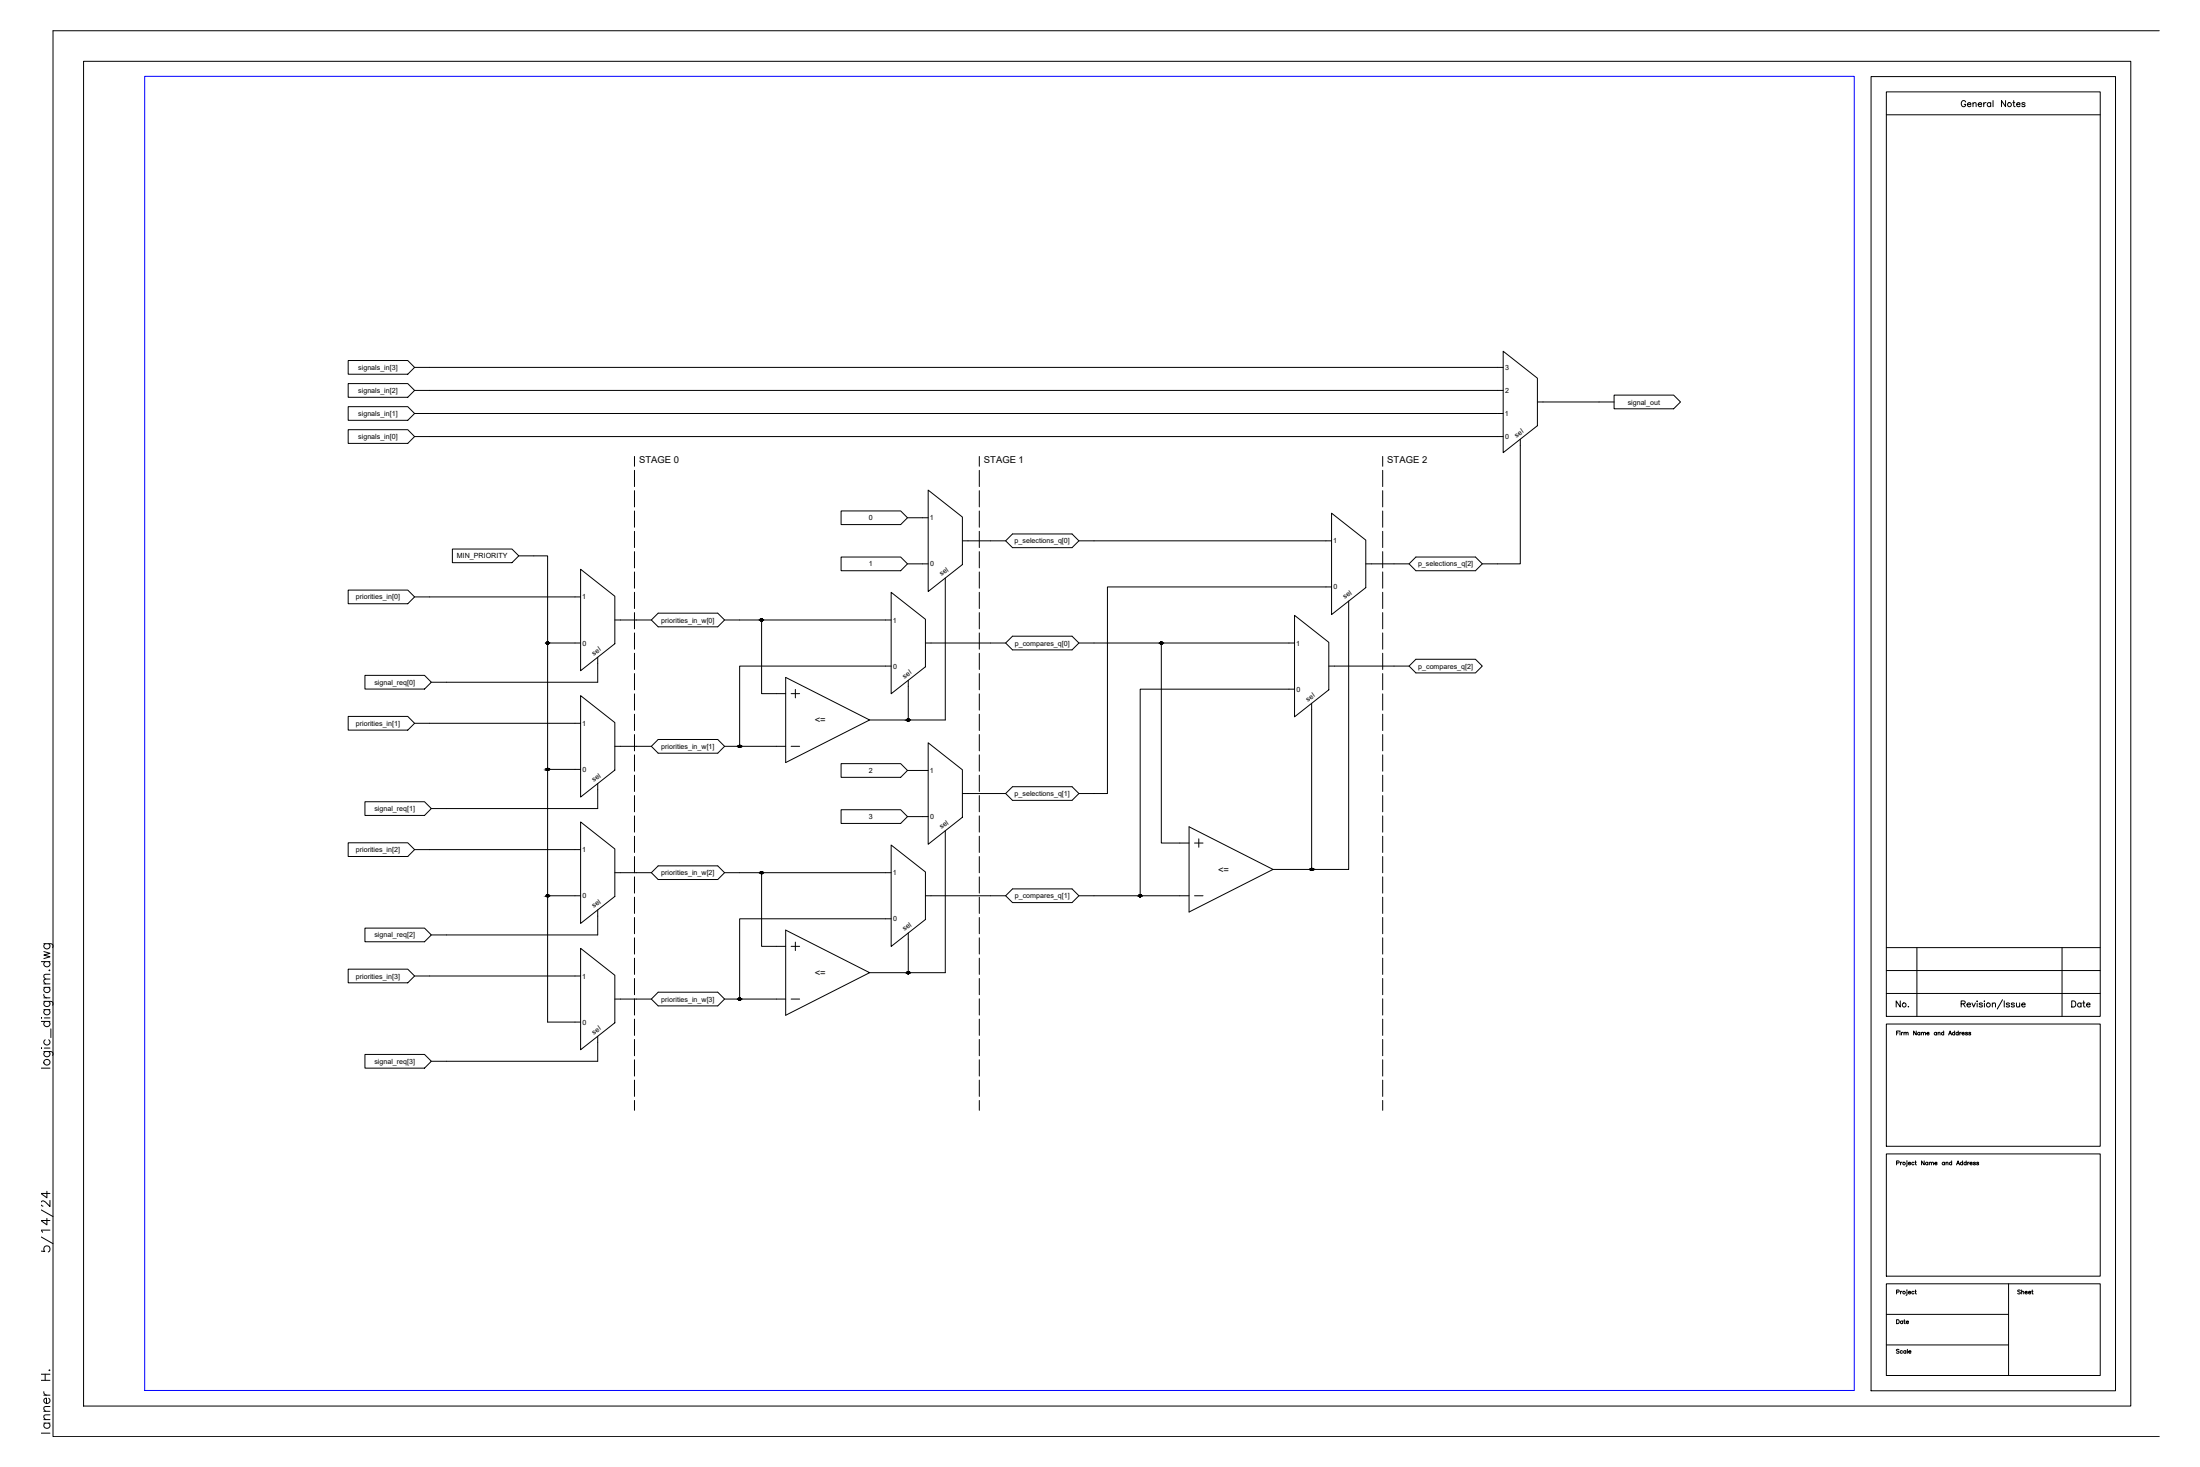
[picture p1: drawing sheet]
<svg xmlns="http://www.w3.org/2000/svg" width="914mm" height="610mm" viewBox="0 0 914 610" stroke-linecap="round" stroke-linejoin="round" font-family="sans-serif">
<!-- layer: 0 -->
<g fill="none" stroke="#000" stroke-width=".42">
<path d="M144.7 159.4h24.8l2.8 2.8-2.8 2.9h-24.8zM144.7 149.8h24.8l2.8 2.9-2.8 2.8h-24.8zM172.3 152.7h452.5M624.8 146l14.2 11.2v19.7l-14.2 11.2zM144.7 178.6h24.8l2.8 2.8-2.8 2.8h-24.8zM144.7 169h24.8l2.8 2.8-2.8 2.9h-24.8zM172.3 171.8h452.5M172.3 162.2h452.5M639 167h31.9M670.9 164.2h24.7l2.9 2.8-2.9 2.9h-24.7zM172.3 181.4h452.5M631.9 182.5v51.8h-15.8l-2.8-2.8h-24.8l-2.8 2.8h-18"/>
<path d="M349.6 212.3h24.8l2.8 2.9-2.8 2.8h-24.8zM377.2 215.2h8.6M385.8 203.7l14.2 11.2v19.7l-14.2 11.2zM553.4 213.2l14.3 11.2v19.8l-14.3 11.2zM188 228.1h24.8l2.8 2.9-2.8 2.8h-24.8zM215.6 231h12v193.7h13.7M241.3 236.6l14.2 11.2v19.7l-14.2 11.2zM349.6 231.5h24.8l2.8 2.8-2.8 2.9h-24.8zM377.2 234.3h8.6M400 224.7h18l2.8-2.8h24.8l2.8 2.8h105M418 224.7l2.8 2.9h24.8l2.8-2.9M585.7 234.3l2.8 2.9h24.8l2.8-2.9"/>
<path d="M144.7 245.2h24.8l2.8 2.8-2.8 2.9h-24.8zM172.3 248h69M255.5 257.6h15.2l2.9-2.8h24.7l2.9 2.8h15.3v30.6h10.1M270.7 257.6l2.9 2.9h24.7l2.9-2.9M316.5 257.6h53.9M370.4 246.1l14.2 11.2v19.8l-14.2 11.2zM392.9 240.2v59h-15.4M538.1 255.7l14.2 11.2v19.8l-14.2 11.2zM553.4 243.9h-93.1v85.8h-11.9l-2.8-2.8h-24.8l-2.8 2.8h-18M560.6 249.8v111.5h-15.4M227.6 267.2h13.7M248.4 273.1v10.4h-69.1"/>
<path d="M370.4 276.8h-63v33.3M384.6 267.2h33.4l2.8-2.8h24.8l2.8 2.8h34.3v83.1h11.5M418 267.2l2.8 2.9h24.8l2.8-2.9M482.7 267.2h55.4M552.3 276.8h33.4l2.8-2.8h24.8l2.8 2.8-2.8 2.8h-24.8l-2.8-2.8M144.7 297.7h24.8l2.8 2.9-2.8 2.8h-24.8zM151.7 280.6h24.7l2.9 2.9-2.9 2.8h-24.7zM241.3 289.1l14.2 11.2v19.7l-14.2 11.2zM326.6 281.5l34.8 17.7-34.8 17.7zM328.8 288.2h3.6M330.6 286.5v3.5M377.5 282.7v16.5h-16.1"/>
<path d="M538.1 286.4h-64.2v85.8M545.2 292.3v69h-16.1M172.3 300.6h69M227.6 319.7h13.7M255.5 310.1h15.2l2.9-2.8h24.7l2.9 2.8h6.2M270.7 310.1l2.9 2.9h24.7l2.9-2.9M307.4 310.1h19.2M328.8 310.1h3.6M349.6 317.3h24.8l2.8 2.9-2.8 2.8h-24.8zM385.8 308.7l14.2 11.2v19.7l-14.2 11.2zM151.7 333.2h24.7l2.9 2.8-2.9 2.9h-24.7zM248.4 325.6v10.4h-69.1"/>
<path d="M349.6 336.5h24.8l2.8 2.8-2.8 2.9h-24.8zM377.2 320.2h8.6M377.2 339.3h8.6M418 329.7l2.8 2.9h24.8l2.8-2.9M144.7 350.2h24.8l2.8 2.9-2.8 2.8h-24.8zM172.3 353.1h69M241.3 341.6l14.2 11.2v19.7l-14.2 11.2zM370.4 351.1l14.2 11.2v19.8l-14.2 11.2zM392.9 345.2v59h-15.4M494.2 343.6l34.9 17.7-34.9 17.7zM496.5 350.3h3.5M498.3 348.6v3.5"/>
<path d="M227.6 372.2h13.7M248.4 378.1v10.4h-69.1M255.5 362.6h15.2l2.9-2.8h24.7l2.9 2.8h15.3v30.6h10.1M270.7 362.6l2.9 2.9h24.7l2.9-2.9M316.5 362.6h53.9M384.6 372.2h33.4l2.8-2.8h24.8l2.8 2.8h45.8M418 372.2l2.8 2.9h24.8l2.8-2.9M496.5 372.2h3.5M151.7 385.7h24.7l2.9 2.8-2.9 2.8h-24.7zM241.3 394.1l14.2 11.2v19.7l-14.2 11.2zM326.6 386.5l34.8 17.7-34.8 17.7zM328.8 393.2h3.6"/>
<path d="M330.6 391.5v3.5M370.4 381.8h-63v33.4M377.5 387.7v16.5h-16.1M144.7 402.7h24.8l2.8 2.9-2.8 2.8h-24.8zM172.3 405.6h69M255.5 415.2h15.2l2.9-2.9h24.7l2.9 2.9h6.2M270.7 415.2l2.9 2.8h24.7l2.9-2.8M307.4 415.2h19.2M328.8 415.2h3.6M151.7 438.2h24.7l2.9 2.8-2.9 2.9h-24.7zM248.4 430.6v10.4h-69.1"/>
<circle cx="316.5" cy="257.6" r=".46"/>
<circle cx="227.6" cy="267.2" r=".46"/>
<circle cx="482.7" cy="267.2" r=".46"/>
<circle cx="377.5" cy="299.2" r=".46"/>
<circle cx="227.6" cy="319.7" r=".46"/>
<circle cx="307.4" cy="310.1" r=".46"/>
<circle cx="227.6" cy="372.2" r=".46"/>
<circle cx="316.5" cy="362.6" r=".46"/>
<circle cx="473.9" cy="372.2" r=".46"/>
<circle cx="545.2" cy="361.3" r=".46"/>
<circle cx="307.4" cy="415.1" r=".46"/>
<circle cx="377.5" cy="404.2" r=".46"/>
</g>
<g fill="#000" stroke="#000" stroke-width=".42">
<path d="M316.4 258.1h.3zM316.4 257.2h.3zM482.6 267.6h.2zM482.6 266.8h.2zM307.3 310.6h.2zM307.3 309.7h.2zM316.4 363.1h.3zM316.4 362.2h.3zM473.8 372.7h.2zM473.8 371.8h.2zM545.1 361.7h.2zM307.3 415.6h.2z"/>
<path d="M307.3 414.7h.2z"/>
<path d="M316.4 257.2h.3zM316.4 257.2h.3z"/>
<path d="M316.4 257.2h.3zM316.4 257.2h.3z"/>
<path d="M316.4 258.1h.3zM316.4 258.1h.3z"/>
<path d="M316.4 257.2h.4zM316.3 257.2h.5z"/>
<path d="M316.4 258h.3zM316.4 258l.3 .1z"/>
<path d="M316.3 257.2l.5 .1zM316.3 257.2l.5 .1z"/>
<path d="M316.3 258h.5zM316.3 258h.4z"/>
<path d="M316.3 257.3h.5zM316.3 257.3h.5z"/>
<path d="M316.3 258h.5zM316.3 258h.5z"/>
<path d="M316.3 257.3h.6zM316.2 257.3h.7z"/>
<path d="M316.3 258h.5zM316.3 258h.5z"/>
<path d="M316.2 257.3l.7 .1zM316.2 257.3l.7 .1z"/>
<path d="M316.2 258h.7zM316.2 258h.6z"/>
<path d="M316.2 257.4h.7zM316.2 257.4h.7z"/>
<path d="M316.2 257.9h.7zM316.2 257.9l.7 .1z"/>
<path d="M316.2 257.4h.7zM316.2 257.4h.7z"/>
<path d="M316.2 257.9h.7zM316.2 257.9h.7z"/>
<path d="M316.1 257.4l.9 .1zM316.1 257.4l.9 .1z"/>
<path d="M316.1 257.8h.8zM316.1 257.8l.8 .1z"/>
<path d="M316.1 257.5h.9zM316.1 257.5h.9z"/>
<path d="M316.1 257.5h.9zM316.1 257.5h.9z"/>
<path d="M316.1 257.8h.9zM316.1 257.8h.9z"/>
<path d="M316.1 257.8h.9zM316.1 257.8h.8z"/>
<path d="M316.1 257.5l.9 .1zM316.1 257.5l.9 .1z"/>
<path d="M316.1 257.6h.9zM316.1 257.6h.9z"/>
<path d="M316.1 257.6l.9 .1zM316.1 257.6l.9 .1z"/>
<path d="M316.1 257.7h.9zM316.1 257.7h.9z"/>
<path d="M316.1 257.7h.9zM316.1 257.7l.9 .1z"/>
<path d="M227.5 266.8h.3zM227.5 266.8h.3z"/>
<path d="M227.5 266.8h.3zM227.5 266.8h.3z"/>
<path d="M227.5 267.6h.3zM227.5 267.6h.2z"/>
<path d="M227.4 266.8h.4zM227.4 266.8h.4z"/>
<path d="M227.4 267.6h.4zM227.4 267.6h.4z"/>
<path d="M227.4 266.8h.5zM227.4 266.8h.5z"/>
<path d="M227.4 267.6h.4zM227.4 267.6h.4z"/>
<path d="M227.4 266.8l.5 .1zM227.3 266.9h.6z"/>
<path d="M227.4 267.6h.5zM227.4 267.6h.4z"/>
<path d="M227.3 266.9h.6zM227.3 266.9h.6z"/>
<path d="M227.3 267.6h.6zM227.3 267.6h.6z"/>
<path d="M227.3 266.9h.7zM227.3 266.9h.7z"/>
<path d="M227.3 267.5h.6zM227.3 267.5l.6 .1z"/>
<path d="M227.3 266.9l.7 .1zM227.3 266.9l.7 .1z"/>
<path d="M227.3 267.5h.7zM227.3 267.5h.6z"/>
<path d="M227.2 267h.8zM227.2 267h.8z"/>
<path d="M227.2 267.5h.8zM227.2 267.5h.8z"/>
<path d="M227.2 267l.8 .1zM227.2 267l.8 .1z"/>
<path d="M227.2 267.4h.8zM227.2 267.4l.8 .1z"/>
<path d="M227.2 267.1h.8zM227.2 267.1h.8z"/>
<path d="M227.2 267.4h.8zM227.2 267.4h.8z"/>
<path d="M227.2 267.1h.8zM227.2 267.1h.8z"/>
<path d="M227.2 267.1l.9 .1zM227.2 267.1l.9 .1z"/>
<path d="M227.2 267.3h.8zM227.2 267.3h.8z"/>
<path d="M227.2 267.3h.8zM227.2 267.3l.8 .1z"/>
<path d="M227.2 267.2h.9zM227.2 267.2h.9z"/>
<path d="M227.2 267.2l.9 .1zM227.2 267.2l.9 .1z"/>
<path d="M227.2 267.3h.9zM227.2 267.3h.8z"/>
<path d="M482.6 266.8h.2zM482.5 266.8h.3z"/>
<path d="M482.5 266.8h.4zM482.5 266.8h.4z"/>
<path d="M482.5 267.6h.3zM482.5 267.6h.3z"/>
<path d="M482.5 266.8h.4zM482.5 266.8h.4z"/>
<path d="M482.5 267.6h.4zM482.5 267.6h.3z"/>
<path d="M482.5 266.8h.4zM482.5 266.8h.4z"/>
<path d="M482.5 267.6h.4zM482.5 267.6h.4z"/>
<path d="M482.4 266.8l.6 .1zM482.4 266.9h.6z"/>
<path d="M482.4 267.6h.5zM482.4 267.6h.5z"/>
<path d="M482.4 266.9h.6zM482.4 266.9h.6z"/>
<path d="M482.4 267.6h.6zM482.4 267.6h.5z"/>
<path d="M482.3 266.9h.7zM482.3 266.9h.7z"/>
<path d="M482.3 267.5h.7zM482.3 267.5l.7 .1z"/>
<path d="M482.3 266.9l.8 .1zM482.3 266.9l.8 .1z"/>
<path d="M482.3 267.5h.7zM482.3 267.5h.7z"/>
<path d="M482.3 267h.8zM482.3 267h.8z"/>
<path d="M482.3 267.5h.8zM482.3 267.5h.7z"/>
<path d="M482.3 267l.8 .1zM482.3 267l.8 .1z"/>
<path d="M482.3 267.4h.8zM482.3 267.4l.8 .1z"/>
<path d="M482.3 267.1h.8zM482.3 267.1h.8z"/>
<path d="M482.2 267.1h.9zM482.2 267.1h.9z"/>
<path d="M482.2 267.3l.9 .1zM482.2 267.3l.9 .1z"/>
<path d="M482.3 267.4h.8zM482.3 267.4h.8z"/>
<path d="M482.2 267.1l.9 .1zM482.2 267.1l.9 .1z"/>
<path d="M482.2 267.2h.9zM482.2 267.2h.9z"/>
<path d="M482.2 267.2l.9 .1zM482.2 267.2l.9 .1z"/>
<path d="M482.2 267.3h.9zM482.2 267.3h.9z"/>
<path d="M482.2 267.3h.9zM482.2 267.3h.9z"/>
<path d="M377.4 298.7l.3 .1zM377.4 298.8h.3z"/>
<path d="M377.4 298.8h.3zM377.4 298.8h.3z"/>
<path d="M377.4 299.6h.3zM377.4 299.6h.2z"/>
<path d="M377.3 298.8h.4zM377.3 298.8h.4z"/>
<path d="M377.3 299.6h.4zM377.3 299.6h.4z"/>
<path d="M377.3 298.8h.5zM377.3 298.8h.5z"/>
<path d="M377.3 299.6h.4zM377.3 299.6h.4z"/>
<path d="M377.3 298.8h.5zM377.2 298.8h.6z"/>
<path d="M377.3 299.6h.5zM377.3 299.6h.4z"/>
<path d="M377.2 298.8l.6 .1zM377.2 298.8l.6 .1z"/>
<path d="M377.2 299.5h.6zM377.2 299.5l.6 .1z"/>
<path d="M377.2 298.9h.7zM377.2 298.9h.7z"/>
<path d="M377.2 299.5h.6zM377.2 299.5h.6z"/>
<path d="M377.2 298.9l.7 .1zM377.2 298.9l.7 .1z"/>
<path d="M377.2 299.5h.7zM377.2 299.5h.6z"/>
<path d="M377.1 299h.8zM377.1 299h.8z"/>
<path d="M377.1 299.4h.8zM377.1 299.4l.8 .1z"/>
<path d="M377.1 299h.8zM377.1 299h.8z"/>
<path d="M377.1 299.4h.8zM377.1 299.4h.8z"/>
<path d="M377.1 299l.9 .1zM377.1 299l.9 .1z"/>
<path d="M377.1 299.4h.8zM377.1 299.4h.8z"/>
<path d="M377.1 299.1h.9zM377.1 299.1h.9z"/>
<path d="M377.1 299.1h.9zM377.1 299.1h.9z"/>
<path d="M377.1 299.3h.9zM377.1 299.3h.9z"/>
<path d="M377.1 299.3h.9zM377.1 299.3l.8 .1z"/>
<path d="M377.1 299.1l.9 .1zM377.1 299.1l.9 .1z"/>
<path d="M377.1 299.2h.9zM377.1 299.2h.9z"/>
<path d="M377.1 299.2h.9zM377.1 299.2l.9 .1z"/>
<path d="M227.5 319.3h.3zM227.5 319.3h.3z"/>
<path d="M227.5 319.3h.3zM227.5 319.3h.3z"/>
<path d="M227.4 319.3h.4zM227.4 319.3h.4z"/>
<path d="M227.4 319.3l.5 .1zM227.4 319.4h.5z"/>
<path d="M227.4 319.4h.5zM227.3 319.4h.6z"/>
<path d="M227.3 319.4h.6zM227.3 319.4h.6z"/>
<path d="M227.3 319.4h.7zM227.3 319.4h.7z"/>
<path d="M227.3 319.4l.7 .1zM227.3 319.4l.7 .1z"/>
<path d="M227.3 320h.7zM227.3 320h.6z"/>
<path d="M227.2 319.5h.8zM227.2 319.5h.8z"/>
<path d="M227.2 320h.8zM227.2 320h.8z"/>
<path d="M227.2 319.5h.8zM227.2 319.5h.8z"/>
<path d="M227.2 319.9h.8zM227.2 319.9l.8 .1z"/>
<path d="M227.2 319.5l.8 .1zM227.2 319.5l.8 .1z"/>
<path d="M227.2 319.9h.8zM227.2 319.9h.8z"/>
<path d="M227.2 319.6h.8zM227.2 319.6h.8z"/>
<path d="M227.2 319.6l.9 .1zM227.2 319.6l.9 .1z"/>
<path d="M227.2 319.8h.8zM227.2 319.8h.8z"/>
<path d="M227.2 319.8h.8zM227.2 319.8l.8 .1z"/>
<path d="M227.2 319.7h.9zM227.2 319.7h.9z"/>
<path d="M227.2 319.7l.9 .1zM227.2 319.7l.9 .1z"/>
<path d="M227.2 319.8h.9zM227.2 319.8h.8z"/>
<path d="M307.3 309.7h.3zM307.3 309.7h.3z"/>
<path d="M307.3 309.7h.3zM307.2 309.7h.4z"/>
<path d="M307.3 310.6h.3zM307.3 310.6h.2z"/>
<path d="M307.2 309.7h.4zM307.2 309.7h.4z"/>
<path d="M307.2 310.6h.4zM307.2 310.6h.4z"/>
<path d="M307.2 309.7l.5 .1zM307.2 309.7l.5 .1z"/>
<path d="M307.2 310.5h.4zM307.2 310.5l.4 .1z"/>
<path d="M307.2 309.8h.5zM307.1 309.8h.6z"/>
<path d="M307.2 310.5h.5zM307.2 310.5h.4z"/>
<path d="M307.1 309.8h.6zM307.1 309.8h.6z"/>
<path d="M307.1 310.5h.6zM307.1 310.5h.6z"/>
<path d="M307.1 309.8l.7 .1zM307.1 309.9h.7z"/>
<path d="M307.1 310.4h.6zM307.1 310.4l.6 .1z"/>
<path d="M307.1 309.9h.7zM307.1 309.9h.7z"/>
<path d="M307.1 310.4h.7zM307.1 310.4h.6z"/>
<path d="M307 309.9h.8zM307 309.9h.8z"/>
<path d="M307 310.4h.8zM307 310.4h.8z"/>
<path d="M307 309.9l.8 .1zM307 309.9l.8 .1z"/>
<path d="M307 310.3h.8zM307 310.3l.8 .1z"/>
<path d="M307 310h.8zM307 310h.8z"/>
<path d="M307 310h.9zM307 310h.9z"/>
<path d="M307 310.3h.8zM307 310.3h.8z"/>
<path d="M307 310.3h.8zM307 310.3h.8z"/>
<path d="M307 310l.9 .1zM307 310l.9 .1z"/>
<path d="M307 310.1h.9zM307 310.1h.9z"/>
<path d="M307 310.1l.9 .1zM307 310.1l.9 .1z"/>
<path d="M307 310.2h.9zM307 310.2h.9z"/>
<path d="M307 310.2h.9zM307 310.2l.8 .1z"/>
<path d="M227.5 320.1h.3zM227.5 320.1l.2 .1z"/>
<path d="M227.4 320.1h.4zM227.4 320.1h.4z"/>
<path d="M227.4 320.1h.4zM227.4 320.1h.4z"/>
<path d="M227.4 320.1h.5zM227.4 320.1h.4z"/>
<path d="M227.3 320.1h.6zM227.3 320.1h.6z"/>
<path d="M227.3 320h.6zM227.3 320l.6 .1z"/>
<path d="M227.5 371.8h.3zM227.5 371.8h.3z"/>
<path d="M227.5 371.8h.3zM227.5 371.8h.3z"/>
<path d="M227.5 372.7h.3zM227.5 372.7h.2z"/>
<path d="M227.4 371.8h.4zM227.4 371.8h.4z"/>
<path d="M227.4 372.6h.4zM227.4 372.6l.4 .1z"/>
<path d="M227.4 371.8h.5zM227.4 371.8h.5z"/>
<path d="M227.4 372.6h.4zM227.4 372.6h.4z"/>
<path d="M227.4 371.8l.5 .1zM227.4 371.8l.5 .1z"/>
<path d="M227.4 372.6h.5zM227.4 372.6h.4z"/>
<path d="M227.3 371.9h.6zM227.3 371.9h.6z"/>
<path d="M227.3 372.6h.6zM227.3 372.6h.6z"/>
<path d="M227.3 371.9h.7zM227.3 371.9h.7z"/>
<path d="M227.3 372.5h.6zM227.3 372.5l.6 .1z"/>
<path d="M227.3 371.9l.7 .1zM227.3 371.9l.7 .1z"/>
<path d="M227.3 372.5h.7zM227.3 372.5h.6z"/>
<path d="M227.2 372h.8zM227.2 372h.8z"/>
<path d="M227.2 372.5h.8zM227.2 372.5h.8z"/>
<path d="M227.2 372l.8 .1zM227.2 372l.8 .1z"/>
<path d="M227.2 372.4h.8zM227.2 372.4l.8 .1z"/>
<path d="M227.2 372.1h.8zM227.2 372.1h.8z"/>
<path d="M227.2 372.4h.8zM227.2 372.4h.8z"/>
<path d="M227.2 372.1h.8zM227.2 372.1h.8z"/>
<path d="M227.2 372.1l.9 .1zM227.2 372.1l.9 .1z"/>
<path d="M227.2 372.3l.8 .1zM227.2 372.3l.8 .1z"/>
<path d="M227.2 372.4h.8zM227.2 372.4h.8z"/>
<path d="M227.2 372.2h.9zM227.2 372.2h.9z"/>
<path d="M227.2 372.2l.9 .1zM227.2 372.2l.9 .1z"/>
<path d="M227.2 372.3h.9zM227.2 372.3h.8z"/>
<path d="M316.4 362.2h.3zM316.4 362.2h.3z"/>
<path d="M316.4 362.2h.3zM316.4 362.2h.3z"/>
<path d="M316.4 363.1h.3zM316.4 363.1h.3z"/>
<path d="M316.4 362.2h.4zM316.3 362.2h.5z"/>
<path d="M316.4 363.1h.3zM316.4 363.1h.3z"/>
<path d="M316.3 362.2l.5 .1zM316.3 362.2l.5 .1z"/>
<path d="M316.3 363h.5zM316.3 363l.4 .1z"/>
<path d="M316.3 362.3h.5zM316.3 362.3h.5z"/>
<path d="M316.3 363h.5zM316.3 363h.5z"/>
<path d="M316.3 362.3h.6zM316.2 362.3h.7z"/>
<path d="M316.3 363h.5zM316.3 363h.5z"/>
<path d="M316.2 362.3l.7 .1zM316.2 362.3l.7 .1z"/>
<path d="M316.2 363h.7zM316.2 363h.6z"/>
<path d="M316.2 362.4h.7zM316.2 362.4h.7z"/>
<path d="M316.2 362.9h.7zM316.2 362.9l.7 .1z"/>
<path d="M316.2 362.4h.7zM316.2 362.4h.7z"/>
<path d="M316.2 362.9h.7zM316.2 362.9h.7z"/>
<path d="M316.1 362.4l.9 .1zM316.1 362.4l.9 .1z"/>
<path d="M316.1 362.9h.8zM316.1 362.9h.8z"/>
<path d="M316.1 362.5h.9zM316.1 362.5h.9z"/>
<path d="M316.1 362.5l.9 .1zM316.1 362.5l.9 .1z"/>
<path d="M316.1 362.8h.9zM316.1 362.8h.9z"/>
<path d="M316.1 362.8h.9zM316.1 362.8l.8 .1z"/>
<path d="M316.1 362.6h.9zM316.1 362.6h.9z"/>
<path d="M316.1 362.6h.9zM316.1 362.6h.9z"/>
<path d="M316.1 362.6l.9 .1zM316.1 362.6l.9 .1z"/>
<path d="M316.1 362.7h.9zM316.1 362.7h.9z"/>
<path d="M316.1 362.7h.9zM316.1 362.7l.9 .1z"/>
<path d="M473.8 371.8h.2zM473.8 371.8h.2z"/>
<path d="M473.8 371.8h.3zM473.7 371.8h.4z"/>
<path d="M473.8 372.7h.2zM473.8 372.7h.2z"/>
<path d="M473.7 371.8h.4zM473.7 371.8h.4z"/>
<path d="M473.7 372.6h.4zM473.7 372.6l.3 .1z"/>
<path d="M473.7 371.8h.5zM473.7 371.8h.5z"/>
<path d="M473.7 372.6h.4zM473.7 372.6h.4z"/>
<path d="M473.6 371.8l.6 .1zM473.6 371.8l.6 .1z"/>
<path d="M473.6 372.6h.6zM473.6 372.6h.5z"/>
<path d="M473.6 371.9h.6zM473.6 371.9h.6z"/>
<path d="M473.6 372.6h.6zM473.6 372.6h.6z"/>
<path d="M473.6 371.9h.7zM473.5 371.9h.8z"/>
<path d="M473.6 372.5h.6zM473.6 372.5l.6 .1z"/>
<path d="M473.5 371.9l.8 .1zM473.5 371.9l.8 .1z"/>
<path d="M473.5 372.5h.8zM473.5 372.5h.7z"/>
<path d="M473.5 372h.8zM473.5 372h.8z"/>
<path d="M473.5 372.5h.8zM473.5 372.5h.8z"/>
<path d="M473.5 372l.8 .1zM473.5 372l.8 .1z"/>
<path d="M473.5 372.4h.8zM473.5 372.4l.8 .1z"/>
<path d="M473.5 372.1h.8zM473.5 372.1h.8z"/>
<path d="M473.5 372.4h.8zM473.5 372.4h.8z"/>
<path d="M473.5 372.1h.8zM473.5 372.1h.8z"/>
<path d="M473.5 372.1l.8 .1zM473.5 372.1l.8 .1z"/>
<path d="M473.5 372.2h.9zM473.5 372.2h.9z"/>
<path d="M473.5 372.3h.8zM473.5 372.3h.8z"/>
<path d="M473.5 372.3l.8 .1zM473.5 372.3l.8 .1z"/>
<path d="M473.5 372.4h.8zM473.5 372.4h.8z"/>
<path d="M473.5 372.2h.9zM473.5 372.2l.8 .1z"/>
<path d="M545.1 360.8h.2zM545 360.8h.3z"/>
<path d="M545 360.8l.4 .1zM545 360.8l.4 .1z"/>
<path d="M545 361.7h.3zM545 361.7h.3z"/>
<path d="M545 360.9h.4zM545 360.9h.4z"/>
<path d="M545 361.7h.4zM545 361.7h.3z"/>
<path d="M545 360.9h.4zM544.9 360.9h.5z"/>
<path d="M545 361.7h.4zM545 361.7h.4z"/>
<path d="M544.9 360.9h.6zM544.9 360.9h.6z"/>
<path d="M544.9 361.6h.5zM544.9 361.6l.5 .1z"/>
<path d="M544.9 360.9l.6 .1zM544.9 360.9l.6 .1z"/>
<path d="M544.9 361.6h.6zM544.9 361.6h.5z"/>
<path d="M544.9 361h.6zM544.9 361h.6z"/>
<path d="M544.9 361.6h.6zM544.9 361.6h.6z"/>
<path d="M544.8 361h.8zM544.8 361h.8z"/>
<path d="M544.8 361.6h.7zM544.8 361.6h.7z"/>
<path d="M544.8 361l.8 .1zM544.8 361.1h.8z"/>
<path d="M544.8 361.1h.8zM544.8 361.1h.8z"/>
<path d="M544.8 361.5h.8zM544.8 361.5h.8z"/>
<path d="M544.8 361.5h.8zM544.8 361.5l.7 .1z"/>
<path d="M544.8 361.1h.8zM544.8 361.1h.8z"/>
<path d="M544.8 361.4h.8zM544.8 361.4l.8 .1z"/>
<path d="M544.7 361.1l.9 .1zM544.7 361.1l.9 .1z"/>
<path d="M544.7 361.4h.9zM544.7 361.4h.9z"/>
<path d="M544.7 361.2h.9zM544.7 361.2h.9z"/>
<path d="M544.7 361.2l.9 .1zM544.7 361.2l.9 .1z"/>
<path d="M544.7 361.3h.9zM544.7 361.3h.9z"/>
<path d="M544.7 361.3l.9 .1zM544.7 361.3l.9 .1z"/>
<path d="M544.7 361.4h.9zM544.7 361.4h.9z"/>
<path d="M307.3 414.7h.3zM307.3 414.7h.3z"/>
<path d="M307.3 414.7h.3zM307.2 414.7h.4z"/>
<path d="M307.3 415.6h.3zM307.3 415.6h.2z"/>
<path d="M307.2 414.7l.4 .1zM307.2 414.8h.4z"/>
<path d="M307.2 415.6h.4zM307.2 415.6h.4z"/>
<path d="M307.2 414.8h.5zM307.2 414.8h.5z"/>
<path d="M307.2 415.5h.4zM307.2 415.5l.4 .1z"/>
<path d="M307.2 414.8h.5zM307.1 414.8h.6z"/>
<path d="M307.2 415.5h.5zM307.2 415.5h.4z"/>
<path d="M307.1 414.8h.6zM307.1 414.8h.6z"/>
<path d="M307.1 415.5h.6zM307.1 415.5h.6z"/>
<path d="M307.1 414.8l.7 .1zM307.1 414.9h.7z"/>
<path d="M307.1 415.5h.6zM307.1 415.5h.6z"/>
<path d="M307.1 414.9h.7zM307.1 414.9h.7z"/>
<path d="M307.1 415.4h.7zM307.1 415.4l.6 .1z"/>
<path d="M307 414.9h.8zM307 414.9h.8z"/>
<path d="M307 415.4h.8zM307 415.4h.8z"/>
<path d="M307 414.9l.8 .1zM307 414.9l.8 .1z"/>
<path d="M307 415.3h.8zM307 415.3l.8 .1z"/>
<path d="M307 415h.8zM307 415h.8z"/>
<path d="M307 415l.9 .1zM307 415l.9 .1z"/>
<path d="M307 415.3h.8zM307 415.3h.8z"/>
<path d="M307 415.3h.8zM307 415.3h.8z"/>
<path d="M307 415.1h.9zM307 415.1h.9z"/>
<path d="M307 415.1l.9 .1zM307 415.1l.9 .1z"/>
<path d="M307 415.2h.9zM307 415.2h.9z"/>
<path d="M307 415.2h.9zM307 415.2h.9z"/>
<path d="M307 415.2h.9zM307 415.2l.8 .1z"/>
<path d="M377.4 403.8h.3zM377.4 403.8h.3z"/>
<path d="M377.4 403.8h.3zM377.4 403.8h.3z"/>
<path d="M377.4 404.6h.3zM377.4 404.6h.2z"/>
<path d="M377.3 403.8h.4zM377.3 403.8h.4z"/>
<path d="M377.3 404.6h.4zM377.3 404.6h.4z"/>
<path d="M377.3 403.8h.5zM377.3 403.8h.5z"/>
<path d="M377.3 404.6h.4zM377.3 404.6h.4z"/>
<path d="M377.3 403.8l.5 .1zM377.2 403.9h.6z"/>
<path d="M377.3 404.6h.5zM377.3 404.6h.4z"/>
<path d="M377.2 403.9h.6zM377.2 403.9h.6z"/>
<path d="M377.2 404.6h.6zM377.2 404.6h.6z"/>
<path d="M377.2 403.9h.7zM377.2 403.9h.7z"/>
<path d="M377.2 404.5h.6zM377.2 404.5l.6 .1z"/>
<path d="M377.2 403.9l.7 .1zM377.2 403.9l.7 .1z"/>
<path d="M377.2 404.5h.7zM377.2 404.5h.6z"/>
<path d="M377.1 404h.8zM377.1 404h.8z"/>
<path d="M377.1 404.4h.8zM377.1 404.4l.8 .1z"/>
<path d="M377.1 404h.8zM377.1 404h.8z"/>
<path d="M377.1 404.4h.8zM377.1 404.4h.8z"/>
<path d="M377.1 404l.9 .1zM377.1 404l.9 .1z"/>
<path d="M377.1 404.4h.8zM377.1 404.4h.8z"/>
<path d="M377.1 404.1h.9zM377.1 404.1h.9z"/>
<path d="M377.1 404.1h.9zM377.1 404.1h.9z"/>
<path d="M377.1 404.3h.9zM377.1 404.3h.9z"/>
<path d="M377.1 404.3h.9zM377.1 404.3l.8 .1z"/>
<path d="M377.1 404.1l.9 .1zM377.1 404.1l.9 .1z"/>
<path d="M377.1 404.2h.9zM377.1 404.2h.9z"/>
<path d="M377.1 404.2h.9zM377.1 404.2l.9 .1z"/>
</g>
<!-- layer: 1 -->
<g fill="none" stroke="#000" stroke-width=".42">
<path d="M263.7 189.7v4.1M263.7 195.4v6.8M407 189.7v4.1M407 195.4v6.8M574.7 189.7v4.1M574.7 195.4v6.8M263.7 203.9v6.7M263.7 212.3v6.8M407 203.9v6.7M407 212.3v6.8M574.7 203.9v6.7M574.7 212.3v6.8"/>
<path d="M263.7 220.8v6.7M263.7 229.2v6.8M263.7 237.7v6.7M407 220.8v6.7M407 229.2v6.8M407 237.7v6.7M574.7 220.8v6.7M574.7 229.2v6.8M574.7 237.7v6.7M263.7 246.1v6.8M263.7 254.6v6.7M407 246.1v6.8"/>
<path d="M407 254.6v6.7M574.7 246.1v6.8M574.7 254.6v6.7M263.7 263v6.8M263.7 271.5v6.7M263.7 279.9v6.8M407 263v6.8M407 271.5v6.7M407 279.9v6.8M574.7 263v6.8M574.7 271.5v6.7M574.7 279.9v6.8"/>
<path d="M263.7 288.3v6.8M263.7 296.8v6.8M407 288.3v6.8M407 296.8v6.8M574.7 288.3v6.8M574.7 296.8v6.8M263.7 305.2v6.8M263.7 313.7v6.8M407 305.2v6.8M407 313.7v6.8M574.7 305.2v6.8M574.7 313.7v6.8"/>
<path d="M263.7 322.1v6.8M263.7 330.6v6.7M263.7 339v6.8M407 322.1v6.8M407 330.6v6.7M407 339v6.8M574.7 322.1v6.8M574.7 330.6v6.7M574.7 339v6.8M263.7 347.5v6.7M263.7 355.9v6.8M407 347.5v6.7"/>
<path d="M407 355.9v6.8M574.7 347.5v6.7M574.7 355.9v6.8M263.7 364.4v6.7M263.7 372.8v6.8M407 364.4v6.7M407 372.8v6.8M574.7 364.4v6.7M574.7 372.8v6.8M263.7 381.3v6.7M263.7 389.7v6.8M263.7 398.2v6.7"/>
<path d="M407 381.3v6.7M407 389.7v6.8M407 398.2v6.7M574.7 381.3v6.7M574.7 389.7v6.8M574.7 398.2v6.7M263.7 406.6v6.8M263.7 415.1v6.7M407 406.6v6.8M407 415.1v6.7M574.7 406.6v6.8M574.7 415.1v6.7"/>
<path d="M263.7 423.5v6.7M263.7 431.9v6.8M407 423.5v6.7M407 431.9v6.8M574.7 423.5v6.7M574.7 431.9v6.8M263.7 440.4v6.8M263.7 448.8v6.8M263.7 457.3v4.1M407 440.4v6.8M407 448.8v6.8M407 457.3v4.1"/>
<path d="M574.7 440.4v6.8M574.7 448.8v6.8M574.7 457.3v4.1"/>
</g>
<!-- layer: Title Block -->
<g fill="none" stroke="#000" stroke-width=".42">
<path d="M897.5 12.8h-875.5v584.2h875.5M34.7 25.5h850.9v558.8h-850.9zM777.7 31.8h101.6v546.1h-101.6zM784 38.2h88.9v384.2h-88.9zM784 47.7h88.9M784 393.8h88.9M796.7 393.8v28.6M857.1 393.8v28.6M784 403.3h88.9M784 412.8h88.9M815.1 417.1l1.5-.1 .2-.6-.6-.5h-1.1v2.6M816 417.1l.8 1.4"/>
<path d="M817.5 417.5h1.5a.82 .82 0 0 0-1.1-.5 .82 .82 0 0 0-.4 1.2 .82 .82 0 0 0 1.3 .2l.2-.3M819.6 416.8l.7 1.7 .8-1.7M821.8 415.9v.3zM821.8 416.9v1.6M824 417.1l-.5-.3-.9 .3 1.2 .6v.7l-.7 .1-.5-.4M824.8 415.9v.3zM824.8 416.9v1.6M828.1 417.3l.6-.5 .6 .1 .1 1.6M828.1 416.8v1.7M832.3 415.4l-2.2 3.9M833 415.9v2.6M835.2 417.1l-.5-.3-.8 .3 1.2 .6v.7l-.7 .1-.5-.4"/>
<path d="M837.3 417.1l-.5-.3-.9 .3 1.2 .6v.7l-.7 .1-.5-.4M838.1 416.8l.1 1.6 .6 .1 .6-.5M839.4 416.8v1.7M840.3 417.5h1.4a.78 .78 0 0 0-1.1-.7 .78 .78 0 0 0-.2 1.3l.5 .4 .8-.4M784 425.5h88.9v50.8h-88.9zM788.3 429.2h.6M789.3 428.4h-1v1.7M789.6 428.5h.1M789.7 429.1v1M790.3 429v1.1M791 429l-.7 .4M791.4 429.3l.7-.2 .1 1"/>
<path d="M791.4 429v1.1M792.2 429.3l.8-.2 .1 1M796.5 428.4v1.7l-1.1-1.7v1.7M798 429.2a.53 .53 0 0 0-.8-.1 .53 .53 0 0 0 0 .8 .53 .53 0 0 0 .8-.1M798 429v1.1M798.6 429.3l.8-.2 .1 1M798.6 429v1.1M799.5 429.3l.7-.2 .1 1M800.9 429.4h.9a.56 .56 0 0 0-.8-.2 .56 .56 0 0 0 0 .9 .56 .56 0 0 0 .8-.3M804.9 429.2a.53 .53 0 0 0-.8-.1 .53 .53 0 0 0 0 .8 .53 .53 0 0 0 .8-.1M804.9 429v1.1M805.5 429.3l.8-.2 .1 1"/>
<path d="M805.5 429v1.1M807.9 429.2a.53 .53 0 0 0-.8-.1 .53 .53 0 0 0 0 .8 .53 .53 0 0 0 .8-.1M807.9 428.4v1.7M809.9 430.1l.6-1.7 .7 1.7M810.2 429.5h.7M812.4 429.2a.52 .52 0 0 0-.7-.1 .52 .52 0 0 0 0 .8 .52 .52 0 0 0 .7-.1M812.4 428.4v1.7M813.9 429.2a.53 .53 0 0 0-.8-.1 .53 .53 0 0 0 0 .8 .53 .53 0 0 0 .8-.1M813.9 428.4v1.7M814.6 429v1.1M815.2 429l-.6 .4M815.5 429.4h.9a.56 .56 0 0 0-.8-.2 .56 .56 0 0 0 0 .9 .56 .56 0 0 0 .8-.3"/>
<path d="M817.8 429.2l-.3-.2-.6 .2 .8 .4v.4l-.8-.2M819.1 429.2l-.8-.1v.3l.8 .4-.3 .3-.6-.3M784 479.5h88.9v50.8h-88.9zM788.3 483.3l.9-.1 .1-.6-1-.2v1.7M789.9 483v1.1M790.6 483l-.7 .4M792.5 482.5h.1M792.6 483v1.3l-.4 .3M793.2 483.4h.9a.56 .56 0 0 0-.8-.2 .56 .56 0 0 0 0 .9 .56 .56 0 0 0 .8-.3M795.5 483.2a.53 .53 0 0 0-.8-.1 .53 .53 0 0 0 0 .8 .53 .53 0 0 0 .8-.1M795.9 483h.6M796.2 482.4v1.3l.3 .4"/>
<path d="M799.8 482.4v1.7l-1.1-1.7v1.7M801.3 483.2a.53 .53 0 0 0-.8-.1 .53 .53 0 0 0 0 .8 .53 .53 0 0 0 .8-.1M801.3 483v1.1M801.9 483.3l.8-.3 .1 1.1M801.9 483v1.1M802.8 483.3l.8-.3v1.1M804.2 483.4h.9a.56 .56 0 0 0-.8-.2 .56 .56 0 0 0 0 .9 .56 .56 0 0 0 .8-.3M808.2 483.2a.53 .53 0 0 0-.8-.1 .53 .53 0 0 0 0 .8 .53 .53 0 0 0 .8-.1M808.2 483v1.1M808.8 483.3l.8-.3 .1 1.1M808.8 483v1.1M811.2 483.2a.53 .53 0 0 0-.8-.1 .53 .53 0 0 0 0 .8 .53 .53 0 0 0 .8-.1"/>
<path d="M811.2 482.4v1.7M813.2 484.1l.6-1.7 .7 1.7M813.5 483.5h.7M815.7 483.2a.52 .52 0 0 0-.7-.1 .52 .52 0 0 0 0 .8 .52 .52 0 0 0 .7-.1M815.7 482.4v1.7M817.2 483.2a.53 .53 0 0 0-.8-.1 .53 .53 0 0 0 0 .8 .53 .53 0 0 0 .8-.1M817.2 482.4v1.7M817.9 483v1.1M818.5 483l-.6 .4M818.8 483.4h.9a.56 .56 0 0 0-.8-.2 .56 .56 0 0 0 0 .9 .56 .56 0 0 0 .8-.3M821.1 483.2l-.3-.2-.6 .2 .8 .4v.4l-.8-.2M822.4 483.2l-.3-.2-.6 .2 .8 .4v.4l-.8-.2"/>
<path d="M784 533.5h88.9v38.1h-88.9zM788.3 536.9l.9-.1 .1-.6-1-.2v1.7M789.9 536.6v1.1M790.6 536.6l-.7 .5M792.5 536.1h.1M792.6 536.7v1.2l-.4 .3M793.2 537.1h.9a.56 .56 0 0 0-.8-.3 .56 .56 0 0 0 0 .9 .56 .56 0 0 0 .8-.2M795.5 536.8a.53 .53 0 0 0-.8-.1 .53 .53 0 0 0 0 .8 .53 .53 0 0 0 .8 0M795.9 536.6h.6M796.2 536v1.4l.3 .3M834.8 533.5v38.1M839.7 536.3l-.4-.3-.7 .3 1.1 .9-.4 .5-.7-.2"/>
<path d="M840.3 536.9l.8-.2v1M840.3 536v1.7M841.7 537.1h.9a.56 .56 0 0 0-.8-.3 .56 .56 0 0 0 0 .9 .56 .56 0 0 0 .8-.2M843.1 537.1h.9a.56 .56 0 0 0-.8-.3 .56 .56 0 0 0 0 .9 .56 .56 0 0 0 .8-.2M844.4 536.6h.6M844.7 536v1.4l.4 .3M784 558.9h50.8M784 546.2h50.8M789.3 561l-.4-.3-.7 .3 1 .7v.6l-1-.2M790.7 561.5a.52 .52 0 0 0-.7-.1 .52 .52 0 0 0 0 .8 .52 .52 0 0 0 .7-.1M792.1 561.5a.52 .52 0 0 0-.7-.1 .52 .52 0 0 0 0 .8 .52 .52 0 0 0 .7-.1M792.1 561.2v1.1"/>
<path d="M792.8 560.7v1.6M793.3 561.7h1a.5 .5 0 0 0-.8-.4 .5 .5 0 0 0-.1 .8l.3 .2 .6-.2"/>
<circle cx="826.4" cy="417.6" r=".84"/>
<circle cx="791.4" cy="483.5" r=".55"/>
<circle cx="791.4" cy="537.1" r=".55"/>
</g>
<!-- layer: Viewport -->
<path d="M60.1 31.7h710.6v546.1h-710.6z" fill="none" stroke="#00f" stroke-width=".42"/>
<g font-size="8.8">
<text x="23.3" y="445.2" transform="rotate(-90 23.3 445.2)">logic_diagram.dwg</text>
<text x="23.3" y="521.4" transform="rotate(-90 23.3 521.4)">5/14/24</text>
</g>
<text font-size="7.1" x="21.9" y="596.9" transform="rotate(-90 21.9 596.9)">Tanner H.</text>
<g font-size="6.2">
<text x="787.4" y="419.8">No.</text>
<text x="860.1" y="419.8">Date</text>
</g>
<text font-size="5.7" x="814.2" y="45.5">General Notes</text>
<text font-size="4.9" x="787.4" y="551.4">Date</text>
<g font-size="3.9">
<text x="265.6" y="192.5">STAGE 0</text>
<text x="409" y="192.5">STAGE 1</text>
<text x="576.6" y="192.5">STAGE 2</text>
<text x="338.6" y="300.5">&lt;=</text>
<text x="506.3" y="362.6">&lt;=</text>
<text x="338.6" y="405.5">&lt;=</text>
</g>
<g font-size="2.9">
<text x="148.9" y="153.7">signals_in[3]</text>
<text x="625.6" y="153.7">3</text>
<text x="148.9" y="163.3">signals_in[2]</text>
<text x="625.6" y="163.3">2</text>
<text x="148.9" y="172.9">signals_in[1]</text>
<text x="625.4" y="172.9">1</text>
<text x="676.5" y="168.1">signal_out</text>
<text x="148.9" y="182.5">signals_in[0]</text>
<text x="625.6" y="182.4">0</text>
<text x="630.3" y="181.8" transform="rotate(-34 630.3 181.8)">sel</text>
<text x="361.1" y="216.2">0</text>
<text x="386.4" y="216.2">1</text>
<text x="421.7" y="225.8">p_selections_q[0]</text>
<text x="554.1" y="225.8">1</text>
<text x="189.9" y="232">MIN_PRIORITY</text>
<text x="361.1" y="235.4">1</text>
<text x="386.6" y="235.4">0</text>
<text x="391.3" y="239.5" transform="rotate(-34 391.3 239.5)">sel</text>
<text x="589.4" y="235.4">p_selections_q[2]</text>
<text x="554.3" y="244.9">0</text>
<text x="147.9" y="249.1">priorities_in[0]</text>
<text x="242" y="249.1">1</text>
<text x="559" y="249.1" transform="rotate(-34 559 249.1)">sel</text>
<text x="274.9" y="258.7">priorities_in_w[0]</text>
<text x="371" y="258.7">1</text>
<text x="242.2" y="268.3">0</text>
<text x="421.8" y="268.3">p_compares_q[0]</text>
<text x="538.7" y="268.3">1</text>
<text x="246.9" y="272.4" transform="rotate(-34 246.9 272.4)">sel</text>
<text x="371.2" y="277.8">0</text>
<text x="589.5" y="277.8">p_compares_q[2]</text>
<text x="155.6" y="284.5">signal_req[0]</text>
<text x="375.9" y="282" transform="rotate(-34 375.9 282)">sel</text>
<text x="538.9" y="287.4">0</text>
<text x="543.6" y="291.6" transform="rotate(-34 543.6 291.6)">sel</text>
<text x="147.9" y="301.6">priorities_in[1]</text>
<text x="242" y="301.6">1</text>
<text x="274.9" y="311.2">priorities_in_w[1]</text>
<text x="242.2" y="320.8">0</text>
<text x="361.1" y="321.2">2</text>
<text x="386.4" y="321.2">1</text>
<text x="246.9" y="324.9" transform="rotate(-34 246.9 324.9)">sel</text>
<text x="421.7" y="330.8">p_selections_q[1]</text>
<text x="155.6" y="337.1">signal_req[1]</text>
<text x="361.1" y="340.4">3</text>
<text x="386.6" y="340.4">0</text>
<text x="391.3" y="344.5" transform="rotate(-34 391.3 344.5)">sel</text>
<text x="147.9" y="354.1">priorities_in[2]</text>
<text x="242" y="354.1">1</text>
<text x="274.9" y="363.7">priorities_in_w[2]</text>
<text x="371" y="363.7">1</text>
<text x="242.2" y="373.3">0</text>
<text x="246.9" y="377.4" transform="rotate(-34 246.9 377.4)">sel</text>
<text x="421.8" y="373.3">p_compares_q[1]</text>
<text x="371.2" y="382.9">0</text>
<text x="155.6" y="389.6">signal_req[2]</text>
<text x="375.9" y="387" transform="rotate(-34 375.9 387)">sel</text>
<text x="147.9" y="406.6">priorities_in[3]</text>
<text x="242" y="406.6">1</text>
<text x="274.9" y="416.2">priorities_in_w[3]</text>
<text x="242.2" y="425.8">0</text>
<text x="246.9" y="430" transform="rotate(-34 246.9 430)">sel</text>
<text x="155.6" y="442.1">signal_req[3]</text>
</g>
</svg>
